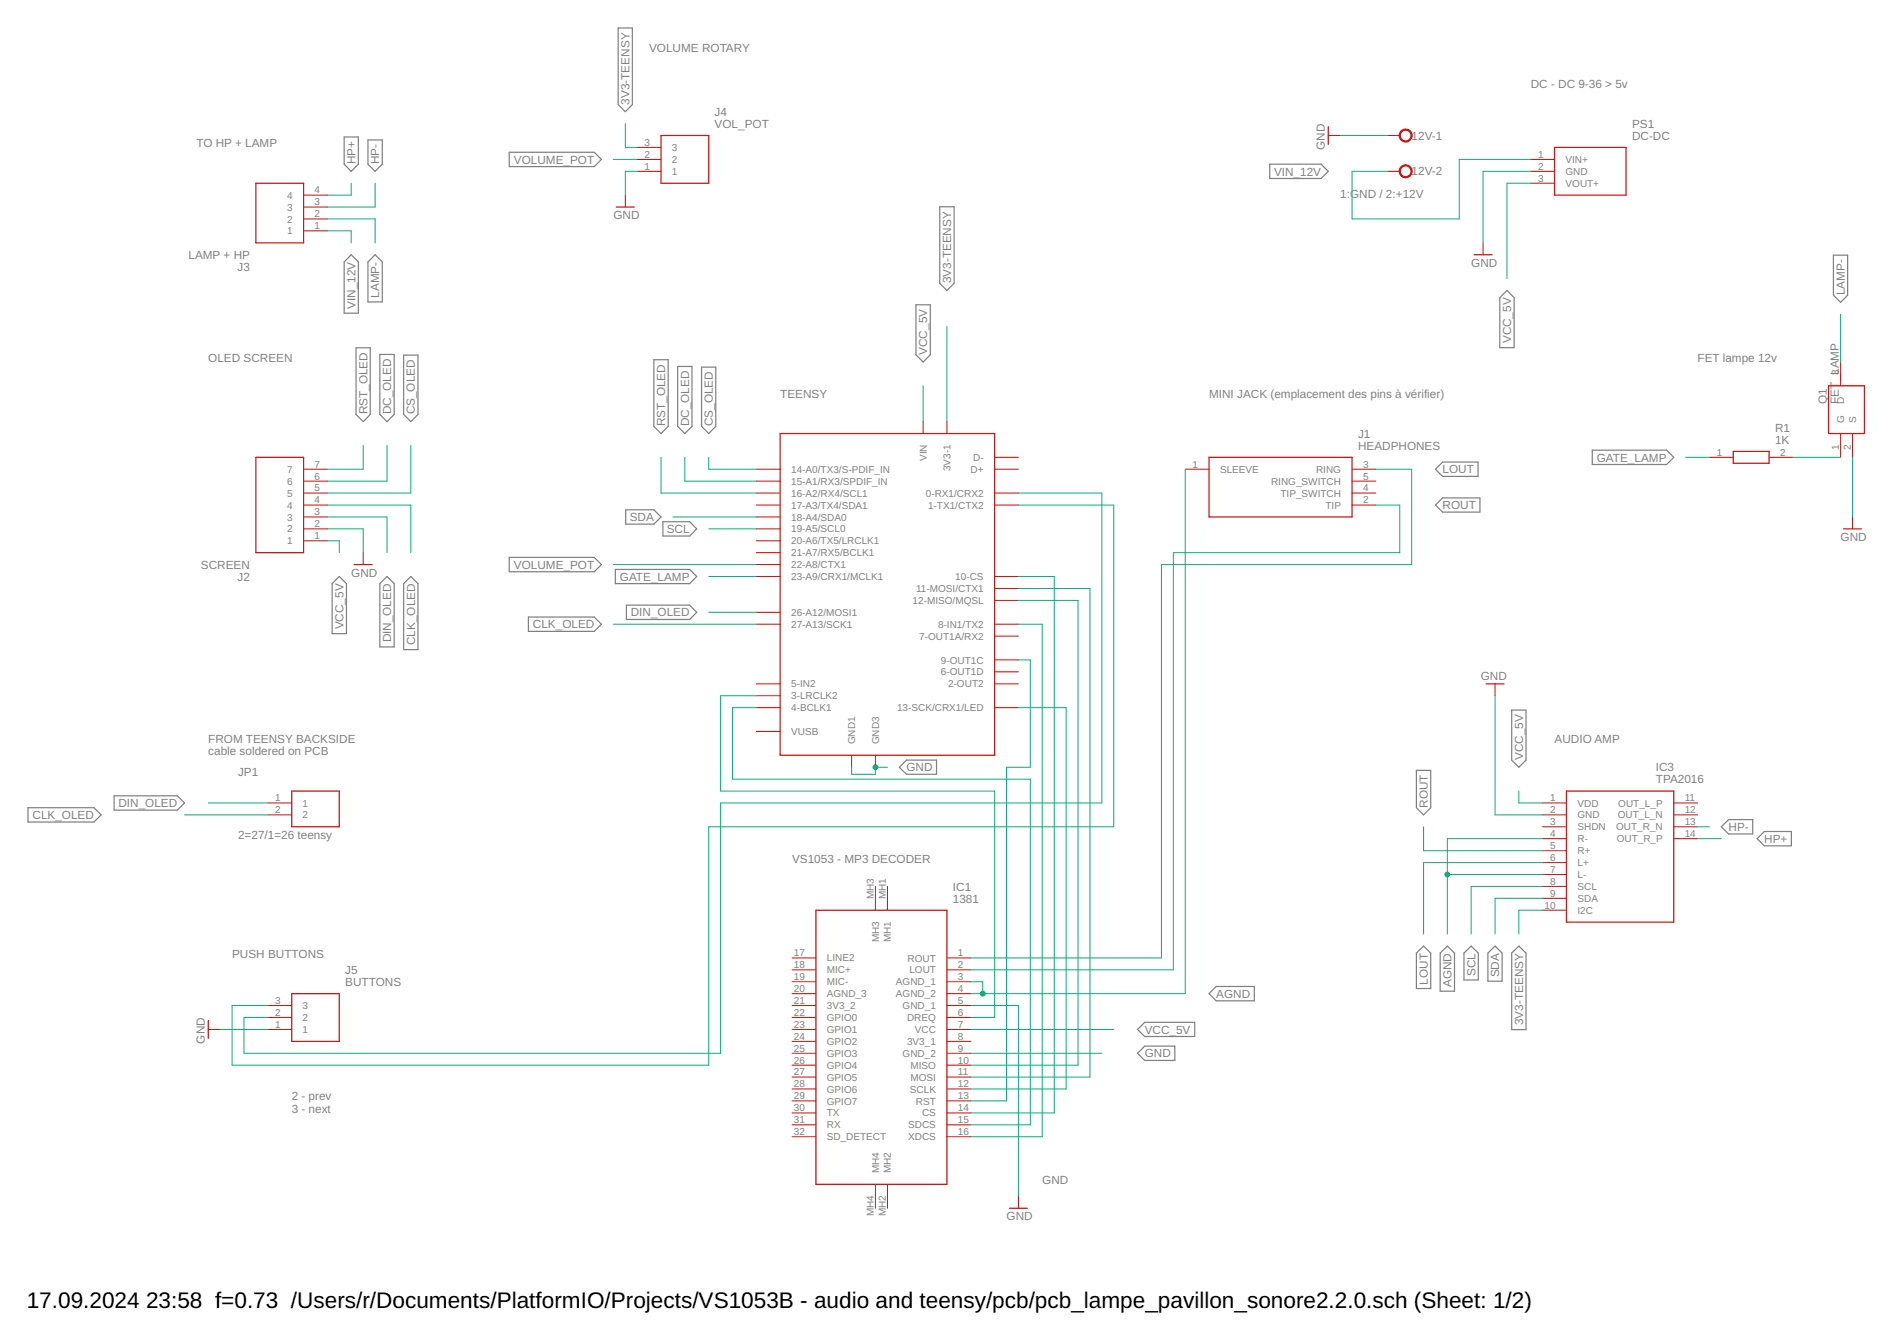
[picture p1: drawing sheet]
<svg xmlns="http://www.w3.org/2000/svg" width="297mm" height="210mm" viewBox="0 0 297 210" stroke-linecap="round" stroke-linejoin="round" font-family="sans-serif">
<g fill="none" stroke="#808080" stroke-width=".19">
<path d="M96.8 4.4h2.2v12l-1.1 1.1-1.1-1.1zM53.9 21.4h2.2v4.3l-1.1 1.1-1.1-1.1zM55 39.9l1.1 1.1v8h-2.2v-8zM57.6 21.9h2.3v3.8l-1.2 1.1-1.1-1.1zM58.7 39.9l1.2 1.1v6.3h-2.3v-6.3zM79.7 23.8h13.3l1.2 1.2-1.2 1.1h-13.3zM147.2 32.4h2.2v11.9l-1.1 1.2-1.1-1.2zM198.8 25.7h8.1l1.1 1.1-1.1 1.1h-8.1zM287.1 39.9h2.2v6.3l-1.1 1.1-1.1-1.1zM55.8 54.4h2.2v10.5l-1.1 1.1-1.1-1.1zM59.5 55.5h2.2v9.4l-1.1 1.1-1.1-1.1zM63.2 55.6h2.2v9.3l-1.1 1.1-1.1-1.1z"/>
<path d="M102.4 56.3h2.2v10.4l-1.1 1.2-1.1-1.2zM106.1 57.4h2.3v9.3l-1.2 1.2-1.1-1.2zM109.9 57.5h2.2v9.2l-1.1 1.2-1.1-1.2zM143.4 47.7h2.3v7.8l-1.2 1.2-1.1-1.2zM236 45.5l1.1 1.1v7.8h-2.3v-7.8zM98 79.8h4.4l1.1 1.1-1.1 1.1h-4.4zM224.8 79.1l1.1-1.2h5.8v2.3h-5.8zM224.8 73.4l1.1-1.1h5.5v2.3h-5.5zM249.3 70.5h11.7l1.1 1.1-1.1 1.1h-11.7zM53.1 90.2l1.2 1.2v7.8h-2.3v-7.8zM60.6 90.2l1.1 1.2v9.9h-2.2v-9.9zM63.2 91.4l1.1-1.2 1.1 1.2v10.3h-2.2z"/>
<path d="M79.7 87.2h13.3l1.2 1.2-1.2 1.1h-13.3zM82.7 96.6h10.3l1.2 1.1-1.2 1.1h-10.3zM96.4 89.1h11.6l1.1 1.1-1.1 1.2h-11.6zM98.1 94.7h9.9l1.1 1.1-1.1 1.2h-9.9zM103.8 81.7h4.2l1.1 1.1-1.1 1.1h-4.2zM236.7 111.1h2.3v7.9l-1.2 1.1-1.1-1.1zM4.4 126.4h10.3l1.1 1.2-1.1 1.1h-10.3zM17.9 124.6h9.9l1.1 1.1-1.1 1.1h-9.9zM140.8 120.1l1.1-1.1h4.7v2.2h-4.7zM221.8 120.6h2.2v5.8l-1.1 1.2-1.1-1.2zM269.5 129.4l1.2-1.1h3.7v2.2h-3.7zM275.1 131.3l1.2-1.1h4.2v2.2h-4.2z"/>
<path d="M189.3 155.5l1.1-1.1h6v2.3h-6zM221.8 149.2l1.1-1.1 1.1 1.1v5.5h-2.2zM225.5 149.2l1.1-1.1 1.2 1.1v6h-2.3zM229.2 149.2l1.2-1.1 1.1 1.1v4.2h-2.3zM233 149.2l1.1-1.1 1.1 1.1v4.4h-2.2zM236.7 149.2l1.1-1.1 1.2 1.1v12h-2.3zM178.1 161.1l1.1-1.1h7.9v2.2h-7.9zM178.1 164.9l1.1-1.2h4.8v2.3h-4.8z"/>
</g>
<g fill="none" stroke="#c90d0c" stroke-width=".19">
<path d="M208 19.8v2.8M40.1 28.7h7.4v9.3h-7.4zM96.5 32.4h2.8M103.5 21.2h7.5v7.5h-7.5zM230.8 39.9h2.8M243.4 23.1h11.2v7.4h-11.2zM40.1 71.6h7.4v14.9h-7.4zM122.2 67.9h33.5v50.3h-33.5zM189.3 71.6h22.4v9.3h-22.4zM271.4 70.7h5.6v1.8h-5.6zM286.3 60.4h5.6v7.5h-5.6zM55.5 88.4h2.8"/>
<path d="M288.7 82.8h2.8M232.7 107h2.8M45.7 123.8h7.4v5.6h-7.4zM245.3 123.8h16.8v20.5h-16.8zM32.6 159.7v2.8M45.7 155.5h7.4v7.5h-7.4zM127.8 142.5h20.5v42.9h-20.5zM158.1 189.1h2.8"/>
</g>
<g fill="none" stroke="#c90d0c" stroke-width=".16">
<path d="M47.5 36.1h3.8M47.5 34.3h3.8M47.5 32.4h3.8M47.5 30.5h3.8M97.9 30.5v1.9M99.8 25h3.7M99.8 26.8h3.7M99.8 23.1h3.7M208 21.2h1.8M217.3 26.8h1.9M217.3 21.2h1.9M232.2 38v1.9"/>
<path d="M239.7 25h3.7M239.7 26.8h3.7M239.7 28.7h3.7M288.2 56.7v3.7M47.5 73.4h3.8M47.5 75.3h3.8M47.5 77.2h3.8M47.5 79.1h3.8M118.4 73.4h3.8M118.4 75.3h3.8M118.4 77.2h3.8M118.4 79.1h3.8"/>
<path d="M144.5 66v1.9M148.3 66v1.9M155.7 73.4h3.8M155.7 77.2h3.8M155.7 79.1h3.8M155.7 71.6h3.8M185.6 73.4h3.7M211.7 73.4h3.7M211.7 75.3h3.7M211.7 77.2h3.7M211.7 79.1h3.7M267.7 71.6h3.7"/>
<path d="M277 71.6h3.7M288.2 67.9v3.7M290.1 67.9v3.7M47.5 80.9h3.8M47.5 82.8h3.8M47.5 84.6h3.8M56.9 86.5v1.9M118.4 80.9h3.8M118.4 82.8h3.8M118.4 84.6h3.8M118.4 86.5h3.8M118.4 88.4h3.8"/>
<path d="M118.4 90.2h3.8M118.4 97.7h3.8M118.4 95.8h3.8M155.7 90.2h3.8M155.7 97.7h3.8M155.7 99.6h3.8M155.7 92.1h3.8M155.7 94h3.8M290.1 80.9v1.9M118.4 107h3.8M118.4 108.9h3.8M118.4 110.8h3.8"/>
<path d="M118.4 114.5h3.8M133.3 118.2v1.9M137.1 118.2v1.9M155.7 107h3.8M155.7 110.8h3.8M155.7 105.2h3.8M155.7 103.3h3.8M234.1 107v1.9M41.9 125.7h3.8M41.9 127.6h3.8M137.1 138.7v3.8M139 138.7v3.8"/>
<path d="M241.6 125.7h3.7M241.6 127.6h3.7M241.6 129.4h3.7M241.6 131.3h3.7M241.6 133.2h3.7M241.6 135h3.7M241.6 136.9h3.7M241.6 138.7h3.7M262.1 125.7h3.7M262.1 127.6h3.7M262.1 129.4h3.7M262.1 131.3h3.7"/>
<path d="M41.9 157.4h3.8M41.9 159.3h3.8M124 149.9h3.8M124 151.8h3.8M124 153.7h3.8M124 155.5h3.8M124 157.4h3.8M124 159.3h3.8M148.3 149.9h3.7M148.3 151.8h3.7M148.3 153.7h3.7M148.3 155.5h3.7"/>
<path d="M148.3 157.4h3.7M148.3 159.3h3.7M241.6 140.6h3.7M241.6 142.5h3.7M32.6 161.1h1.9M41.9 161.1h3.8M124 161.1h3.8M124 163h3.8M124 164.9h3.8M124 166.7h3.8M124 168.6h3.8M124 170.5h3.8"/>
<path d="M124 172.3h3.8M124 174.2h3.8M124 176.1h3.8M124 177.9h3.8M148.3 161.1h3.7M148.3 163h3.7M148.3 164.9h3.7M148.3 166.7h3.7M148.3 168.6h3.7M148.3 170.5h3.7M148.3 172.3h3.7M148.3 174.2h3.7"/>
<path d="M148.3 176.1h3.7M148.3 177.9h3.7M137.1 185.4v3.7M139 185.4v3.7M159.5 187.2v1.9"/>
</g>
<g fill="#c90d0c" stroke="#c90d0c" stroke-width=".16">
<path d="M219.5 20.4a1.03 1.03 0 0 1 1.5 .4 1.03 1.03 0 0 1-.7 1.4 1.03 1.03 0 0 1-1.2-1h.2a.84 .84 0 0 1 1.1-.8 .84 .84 0 0 1 .3 1.4 .84 .84 0 0 1-1.4-.3v-.3h-.2v-.3z" fill-rule="evenodd"/>
<path d="M219.5 26a1.03 1.03 0 0 1 1.5 .4 1.03 1.03 0 0 1-.7 1.4 1.03 1.03 0 0 1-1.2-1h.2a.84 .84 0 0 1 1.1-.8 .84 .84 0 0 1 .3 1.4 .84 .84 0 0 1-1.4-.3v-.3h-.2v-.3z" fill-rule="evenodd"/>
</g>
<g fill="none" stroke="#0dab76" stroke-width=".16">
<path d="M97.9 19.3v3.8h1.9M51.3 34.3h7.4v3.7M51.3 36.1h3.7v1.9M55 28.7v1.8h-3.7M58.7 28.7v3.7h-7.4M96 25h3.8M99.8 26.8h-1.9v3.7M209.8 21.2h7.5M239.7 28.7h-3.7v14.9M239.7 25h-11.2v9.3h-16.8v-7.5h5.6M239.7 26.8h-7.5v11.2M148.3 51.1v14.9"/>
<path d="M288.2 49.2v7.5M51.3 79.1h13v7.4M56.9 69.7v3.7h-5.6M60.6 69.7v5.6h-9.3M64.3 69.7v7.5h-13M103.5 71.6v5.6h14.9M107.2 71.6v3.7h11.2M111 71.6v1.8h7.4M144.5 60.4v5.6M159.5 79.1h14.9v50.3h-63.4v37.3h-74.7v-9.3h5.6M159.5 77.2h13v48.5h-59.7v39.2h-74.6v-5.6h3.7M185.6 73.4v82.1h-33.6"/>
<path d="M215.4 79.1h3.8v7.4h-35.5v65.3h-31.7M215.4 73.4h5.6v15h-39.1v61.5h-29.9M263.9 71.6h3.8M280.7 71.6h7.5M290.1 71.6v9.3M51.3 84.6h1.8v1.9M51.3 82.8h5.6v3.7M51.3 80.9h9.3v5.6M96 97.7h22.4M96 88.4h22.4M105.4 80.9h13M111 90.2h7.4"/>
<path d="M111 82.8h7.4M111 95.8h7.4M159.5 94h9.3v72.7h-16.8M159.5 92.1h11.2v76.5h-18.7M159.5 90.2h5.6v84h-13.1M159.5 97.7h3.7v80.2h-11.2M118.4 110.8h-3.7v11.2h46.6v54.1h-9.3M118.4 108.9h-5.6v14.9h42.9v35.5h-3.7M159.5 110.8h7.4v59.7h-14.9M159.5 103.3h1.8v16.8h-3.7v52.2h-5.6M234.1 108.9v18.7h7.5M28.9 127.6h13"/>
<path d="M32.6 125.7h9.3M133.3 120.1v1.1h3.8v-1.1h1.9M222.9 129.4v3.8h18.7M226.6 136.9h15M237.8 123.8v1.9h3.8M241.6 131.3h-15v14.9M241.6 135h-18.7v11.2M241.6 138.7h-11.2v7.5M265.8 131.3h3.7M265.8 129.4h1.9M152 153.7h1.9v1.8M152 157.4h7.5v29.8"/>
<path d="M241.6 142.5h-3.8v3.7M241.6 140.6h-7.5v5.6M34.5 161.1h7.4M152 161.1h22.4M152 164.9h20.5"/>
</g>
<g fill="#0dab76" stroke="#0dab76" stroke-width=".16">
<circle cx="153.9" cy="155.5" r=".38"/>
<circle cx="226.6" cy="136.9" r=".38"/>
<circle cx="137.1" cy="120.1" r=".38"/>
</g>
<g font-size="3.5">
<text x="4.2" y="204.7">17.09.2024</text>
<text x="22.9" y="204.7">23:58 f=0.73 /Users/r/Documents/PlatformIO/Projects/VS1053B - audio and teensy/pcb/pcb_lampe_pavillon_sonore2.2.0.sch (Sheet: 1/2)</text>
</g>
<g font-size="1.8" fill="#808080">
<text x="101.6" y="8.2">VOLUME ROTARY</text>
<text x="98.6" y="16.4" transform="rotate(-90 98.6 16.4)">3V3-TEENSY</text>
<text x="239.7" y="13.8">DC - DC 9-36 &gt; 5v</text>
<text x="30.7" y="23.1">TO HP + LAMP</text>
<text x="111.9" y="20">VOL_POT</text>
<text x="111.9" y="18.1">J4</text>
<text x="207.4" y="23.4" transform="rotate(-90 207.4 23.4)">GND</text>
<text x="221" y="21.9">12V-1</text>
<text x="255.5" y="21.9">DC-DC</text>
<text x="255.5" y="20">PS1</text>
<text x="55.7" y="25.7" transform="rotate(-90 55.7 25.7)">HP+</text>
<text x="59.4" y="25.7" transform="rotate(-90 59.4 25.7)">HP-</text>
<text x="80.5" y="25.6">VOLUME_POT</text>
<text x="199.5" y="27.5">VIN_12V</text>
<text x="221" y="27.5">12V-2</text>
<text x="96" y="34.3">GND</text>
<text x="209.9" y="31">1:GND / 2:+12V</text>
<text x="29.5" y="40.5">LAMP + HP</text>
<text x="230.4" y="41.7">GND</text>
<text x="37.2" y="42.4">J3</text>
<text x="59.4" y="46.6" transform="rotate(-90 59.4 46.6)">LAMP-</text>
<text x="148.9" y="44.3" transform="rotate(-90 148.9 44.3)">3V3-TEENSY</text>
<text x="288.8" y="46.2" transform="rotate(-90 288.8 46.2)">LAMP-</text>
<text x="55.7" y="48.4" transform="rotate(-90 55.7 48.4)">VIN_12V</text>
<text x="236.6" y="53.7" transform="rotate(-90 236.6 53.7)">VCC_5V</text>
<text x="32.6" y="56.7">OLED SCREEN</text>
<text x="145.2" y="55.5" transform="rotate(-90 145.2 55.5)">VCC_5V</text>
<text x="265.8" y="56.7">FET lampe 12v</text>
<text x="57.5" y="64.9" transform="rotate(-90 57.5 64.9)">RST_OLED</text>
<text x="61.2" y="64.9" transform="rotate(-90 61.2 64.9)">DC_OLED</text>
<text x="65" y="64.9" transform="rotate(-90 65 64.9)">CS_OLED</text>
<text x="122.2" y="62.3">TEENSY</text>
<text x="189.3" y="62.3">MINI JACK (emplacement des pins à vérifier)</text>
<text x="286.1" y="63.2" transform="rotate(-90 286.1 63.2)">Q1</text>
<text x="287.9" y="63.2" transform="rotate(-90 287.9 63.2)">FET_LAMP</text>
<text x="104.2" y="66.7" transform="rotate(-90 104.2 66.7)">RST_OLED</text>
<text x="107.9" y="66.7" transform="rotate(-90 107.9 66.7)">DC_OLED</text>
<text x="111.6" y="66.7" transform="rotate(-90 111.6 66.7)">CS_OLED</text>
<text x="212.6" y="70.4">HEADPHONES</text>
<text x="212.6" y="68.5">J1</text>
<text x="277.9" y="69.4">1K</text>
<text x="277.9" y="67.6">R1</text>
<text x="225.9" y="74.1">LOUT</text>
<text x="250" y="72.2">GATE_LAMP</text>
<text x="98.6" y="81.6">SDA</text>
<text x="104.4" y="83.4">SCL</text>
<text x="225.9" y="79.7">ROUT</text>
<text x="31.5" y="89">SCREEN</text>
<text x="80.5" y="89">VOLUME_POT</text>
<text x="288.2" y="84.6">GND</text>
<text x="37.2" y="90.9">J2</text>
<text x="55" y="90.2">GND</text>
<text x="97.1" y="90.9">GATE_LAMP</text>
<text x="53.8" y="98.5" transform="rotate(-90 53.8 98.5)">VCC_5V</text>
<text x="61.3" y="100.6" transform="rotate(-90 61.3 100.6)">DIN_OLED</text>
<text x="65" y="101" transform="rotate(-90 65 101)">CLK_OLED</text>
<text x="83.4" y="98.4">CLK_OLED</text>
<text x="98.8" y="96.5">DIN_OLED</text>
<text x="231.9" y="106.5">GND</text>
<text x="32.6" y="116.3">FROM TEENSY BACKSIDE</text>
<text x="32.6" y="118.2">cable soldered on PCB</text>
<text x="238.5" y="119" transform="rotate(-90 238.5 119)">VCC_5V</text>
<text x="243.4" y="116.4">AUDIO AMP</text>
<text x="37.3" y="121.5">JP1</text>
<text x="141.9" y="120.7">GND</text>
<text x="259.3" y="122.6">TPA2016</text>
<text x="259.3" y="120.7">IC3</text>
<text x="5.1" y="128.2">CLK_OLED</text>
<text x="18.6" y="126.3">DIN_OLED</text>
<text x="37.3" y="131.3">2=27/1=26 teensy</text>
<text x="223.6" y="126.4" transform="rotate(-90 223.6 126.4)">ROUT</text>
<text x="270.7" y="130.1">HP-</text>
<text x="276.3" y="131.9">HP+</text>
<text x="124" y="135">VS1053 - MP3 DECODER</text>
<text x="149.2" y="141.3">1381</text>
<text x="149.2" y="139.4">IC1</text>
<text x="36.3" y="149.9">PUSH BUTTONS</text>
<text x="54.1" y="154.3">BUTTONS</text>
<text x="54.1" y="152.5">J5</text>
<text x="223.6" y="154.1" transform="rotate(-90 223.6 154.1)">LOUT</text>
<text x="227.3" y="154.5" transform="rotate(-90 227.3 154.5)">AGND</text>
<text x="231" y="152.8" transform="rotate(-90 231 152.8)">SCL</text>
<text x="234.8" y="153" transform="rotate(-90 234.8 153)">SDA</text>
<text x="179.2" y="161.8">VCC_5V</text>
<text x="190.4" y="156.2">AGND</text>
<text x="238.5" y="160.5" transform="rotate(-90 238.5 160.5)">3V3-TEENSY</text>
<text x="32.1" y="163.4" transform="rotate(-90 32.1 163.4)">GND</text>
<text x="179.2" y="165.5">GND</text>
<text x="45.7" y="172.2">2 - prev</text>
<text x="45.7" y="174.2">3 - next</text>
<text x="163.2" y="185.4">GND</text>
<text x="157.6" y="191">GND</text>
</g>
<g font-size="1.6" fill="#808080">
<text x="100.9" y="22.8">3</text>
<text x="105.2" y="23.6">3</text>
<text x="100.9" y="26.6">1</text>
<text x="100.9" y="24.7">2</text>
<text x="105.2" y="27.4">1</text>
<text x="105.2" y="25.5">2</text>
<text x="240.8" y="24.7">1</text>
<text x="240.8" y="26.6">2</text>
<text x="240.8" y="28.4">3</text>
<text x="245.1" y="25.5">VIN+</text>
<text x="245.1" y="27.4">GND</text>
<text x="245.1" y="29.2">VOUT+</text>
<text x="45" y="34.8">2</text>
<text x="45" y="33">3</text>
<text x="45" y="31.1">4</text>
<text x="49.3" y="35.9">1</text>
<text x="49.3" y="34">2</text>
<text x="49.3" y="32.1">3</text>
<text x="49.3" y="30.3">4</text>
<text x="45" y="36.7">1</text>
<text x="287.9" y="58.7" transform="rotate(-90 287.9 58.7)">3</text>
<text x="288.8" y="63.2" transform="rotate(-90 288.8 63.2)">D</text>
<text x="268.8" y="71.3">1</text>
<text x="278.7" y="71.3">2</text>
<text x="287.9" y="70.4" transform="rotate(-90 287.9 70.4)">1</text>
<text x="288.8" y="66.1" transform="rotate(-90 288.8 66.1)">G</text>
<text x="289.8" y="70.4" transform="rotate(-90 289.8 70.4)">2</text>
<text x="290.6" y="66.1" transform="rotate(-90 290.6 66.1)">S</text>
<text x="45" y="77.7">5</text>
<text x="45" y="75.9">6</text>
<text x="45" y="74">7</text>
<text x="49.3" y="76.9">5</text>
<text x="49.3" y="75.1">6</text>
<text x="49.3" y="73.2">7</text>
<text x="123.9" y="74">14-A0/TX3/S-PDIF_IN</text>
<text x="123.9" y="75.9">15-A1/RX3/SPDIF_IN</text>
<text x="123.9" y="77.7">16-A2/RX4/SCL1</text>
<text x="145" y="77.7">0-RX1/CRX2</text>
<text x="145.1" y="72.2" transform="rotate(-90 145.1 72.2)">VIN</text>
<text x="148.8" y="73.7" transform="rotate(-90 148.8 73.7)">3V3-1</text>
<text x="152" y="74">D+</text>
<text x="152.4" y="72.1">D-</text>
<text x="186.7" y="73.2">1</text>
<text x="191" y="74">SLEEVE</text>
<text x="199" y="75.9">RING_SWITCH</text>
<text x="200.5" y="77.7">TIP_SWITCH</text>
<text x="206.1" y="74">RING</text>
<text x="213.4" y="73.2">3</text>
<text x="213.4" y="76.9">4</text>
<text x="213.4" y="75.1">5</text>
<text x="45" y="83.3">2</text>
<text x="45" y="81.5">3</text>
<text x="45" y="79.6">4</text>
<text x="49.3" y="82.5">2</text>
<text x="49.3" y="80.7">3</text>
<text x="49.3" y="78.8">4</text>
<text x="123.9" y="79.6">17-A3/TX4/SDA1</text>
<text x="123.9" y="81.5">18-A4/SDA0</text>
<text x="123.9" y="83.3">19-A5/SCL0</text>
<text x="145.3" y="79.6">1-TX1/CTX2</text>
<text x="207.6" y="79.6">TIP</text>
<text x="213.4" y="78.8">2</text>
<text x="45" y="85.2">1</text>
<text x="49.3" y="84.4">1</text>
<text x="123.9" y="85.2">20-A6/TX5/LRCLK1</text>
<text x="123.9" y="87.1">21-A7/RX5/BCLK1</text>
<text x="123.9" y="88.9">22-A8/CTX1</text>
<text x="123.9" y="90.8">23-A9/CRX1/MCLK1</text>
<text x="142.9" y="94.5">12-MISO/MQSL</text>
<text x="143.4" y="92.7">11-MOSI/CTX1</text>
<text x="149.6" y="90.8">10-CS</text>
<text x="123.9" y="96.4">26-A12/MOSI1</text>
<text x="123.9" y="98.3">27-A13/SCK1</text>
<text x="143.9" y="100.1">7-OUT1A/RX2</text>
<text x="146.9" y="98.3">8-IN1/TX2</text>
<text x="123.9" y="107.6">5-IN2</text>
<text x="147.3" y="105.7">6-OUT1D</text>
<text x="147.3" y="103.9">9-OUT1C</text>
<text x="148.5" y="107.6">2-OUT2</text>
<text x="123.9" y="109.5">3-LRCLK2</text>
<text x="123.9" y="111.3">4-BCLK1</text>
<text x="140.5" y="111.3">13-SCK/CRX1/LED</text>
<text x="123.9" y="115.1">VUSB</text>
<text x="133.9" y="116.5" transform="rotate(-90 133.9 116.5)">GND1</text>
<text x="137.6" y="116.5" transform="rotate(-90 137.6 116.5)">GND3</text>
<text x="43.1" y="125.4">1</text>
<text x="242.7" y="125.4">1</text>
<text x="263.8" y="125.4">11</text>
<text x="43.1" y="127.3">2</text>
<text x="47.4" y="126.2">1</text>
<text x="47.4" y="128.1">2</text>
<text x="242.7" y="127.3">2</text>
<text x="242.7" y="129.2">3</text>
<text x="242.7" y="131">4</text>
<text x="247" y="126.2">VDD</text>
<text x="247" y="128.1">GND</text>
<text x="247" y="130">SHDN</text>
<text x="247" y="131.8">R-</text>
<text x="253.1" y="130">OUT_R_N</text>
<text x="253.1" y="131.8">OUT_R_P</text>
<text x="253.3" y="128.1">OUT_L_N</text>
<text x="253.4" y="126.2">OUT_L_P</text>
<text x="263.8" y="127.3">12</text>
<text x="263.8" y="129.2">13</text>
<text x="263.8" y="131">14</text>
<text x="242.7" y="132.9">5</text>
<text x="242.7" y="134.8">6</text>
<text x="242.7" y="136.6">7</text>
<text x="247" y="133.7">R+</text>
<text x="247" y="135.6">L+</text>
<text x="247" y="137.4">L-</text>
<text x="136.8" y="140.8" transform="rotate(-90 136.8 140.8)">MH3</text>
<text x="138.7" y="140.8" transform="rotate(-90 138.7 140.8)">MH1</text>
<text x="241.8" y="142.2">10</text>
<text x="242.7" y="138.5">8</text>
<text x="242.7" y="140.4">9</text>
<text x="247" y="139.3">SCL</text>
<text x="247" y="141.2">SDA</text>
<text x="247" y="143">I2C</text>
<text x="124.3" y="149.7">17</text>
<text x="137.6" y="147.5" transform="rotate(-90 137.6 147.5)">MH3</text>
<text x="139.5" y="147.5" transform="rotate(-90 139.5 147.5)">MH1</text>
<text x="150" y="149.7">1</text>
<text x="124.3" y="151.5">18</text>
<text x="124.3" y="153.4">19</text>
<text x="124.3" y="155.3">20</text>
<text x="129.5" y="150.5">LINE2</text>
<text x="129.5" y="152.4">MIC+</text>
<text x="129.5" y="154.2">MIC-</text>
<text x="140.3" y="154.2">AGND_1</text>
<text x="142.1" y="150.5">ROUT</text>
<text x="142.4" y="152.4">LOUT</text>
<text x="150" y="151.5">2</text>
<text x="150" y="153.4">3</text>
<text x="150" y="155.3">4</text>
<text x="43.1" y="160.9">1</text>
<text x="43.1" y="159">2</text>
<text x="43.1" y="157.1">3</text>
<text x="47.4" y="161.7">1</text>
<text x="47.4" y="159.8">2</text>
<text x="47.4" y="158">3</text>
<text x="124.3" y="157.1">21</text>
<text x="124.3" y="159">22</text>
<text x="124.3" y="160.9">23</text>
<text x="129.5" y="156.1">AGND_3</text>
<text x="129.5" y="158">3V3_2</text>
<text x="129.5" y="159.8">GPIO0</text>
<text x="129.5" y="161.7">GPIO1</text>
<text x="140.3" y="156.1">AGND_2</text>
<text x="141.3" y="158">GND_1</text>
<text x="142" y="159.8">DREQ</text>
<text x="143.3" y="161.7">VCC</text>
<text x="150" y="157.1">5</text>
<text x="150" y="159">6</text>
<text x="150" y="160.9">7</text>
<text x="124.3" y="162.7">24</text>
<text x="124.3" y="164.6">25</text>
<text x="124.3" y="166.5">26</text>
<text x="129.5" y="163.6">GPIO2</text>
<text x="129.5" y="165.4">GPIO3</text>
<text x="129.5" y="167.3">GPIO4</text>
<text x="141.3" y="165.4">GND_2</text>
<text x="142" y="163.6">3V3_1</text>
<text x="142.6" y="167.3">MISO</text>
<text x="150" y="162.7">8</text>
<text x="150" y="164.6">9</text>
<text x="150" y="166.5">10</text>
<text x="124.3" y="168.3">27</text>
<text x="124.3" y="170.2">28</text>
<text x="124.3" y="172.1">29</text>
<text x="124.3" y="173.9">30</text>
<text x="129.5" y="169.2">GPIO5</text>
<text x="129.5" y="171">GPIO6</text>
<text x="129.5" y="172.9">GPIO7</text>
<text x="142.5" y="171">SCLK</text>
<text x="142.6" y="169.2">MOSI</text>
<text x="143.4" y="172.9">RST</text>
<text x="150" y="168.3">11</text>
<text x="150" y="170.2">12</text>
<text x="150" y="172.1">13</text>
<text x="150" y="173.9">14</text>
<text x="124.3" y="175.8">31</text>
<text x="124.3" y="177.7">32</text>
<text x="129.5" y="174.8">TX</text>
<text x="129.5" y="176.6">RX</text>
<text x="129.5" y="178.5">SD_DETECT</text>
<text x="142.2" y="176.6">SDCS</text>
<text x="142.2" y="178.5">XDCS</text>
<text x="144.4" y="174.8">CS</text>
<text x="150" y="175.8">15</text>
<text x="150" y="177.7">16</text>
<text x="137.6" y="183.7" transform="rotate(-90 137.6 183.7)">MH4</text>
<text x="139.5" y="183.7" transform="rotate(-90 139.5 183.7)">MH2</text>
<text x="136.8" y="190.4" transform="rotate(-90 136.8 190.4)">MH4</text>
<text x="138.7" y="190.4" transform="rotate(-90 138.7 190.4)">MH2</text>
</g>
</svg>
